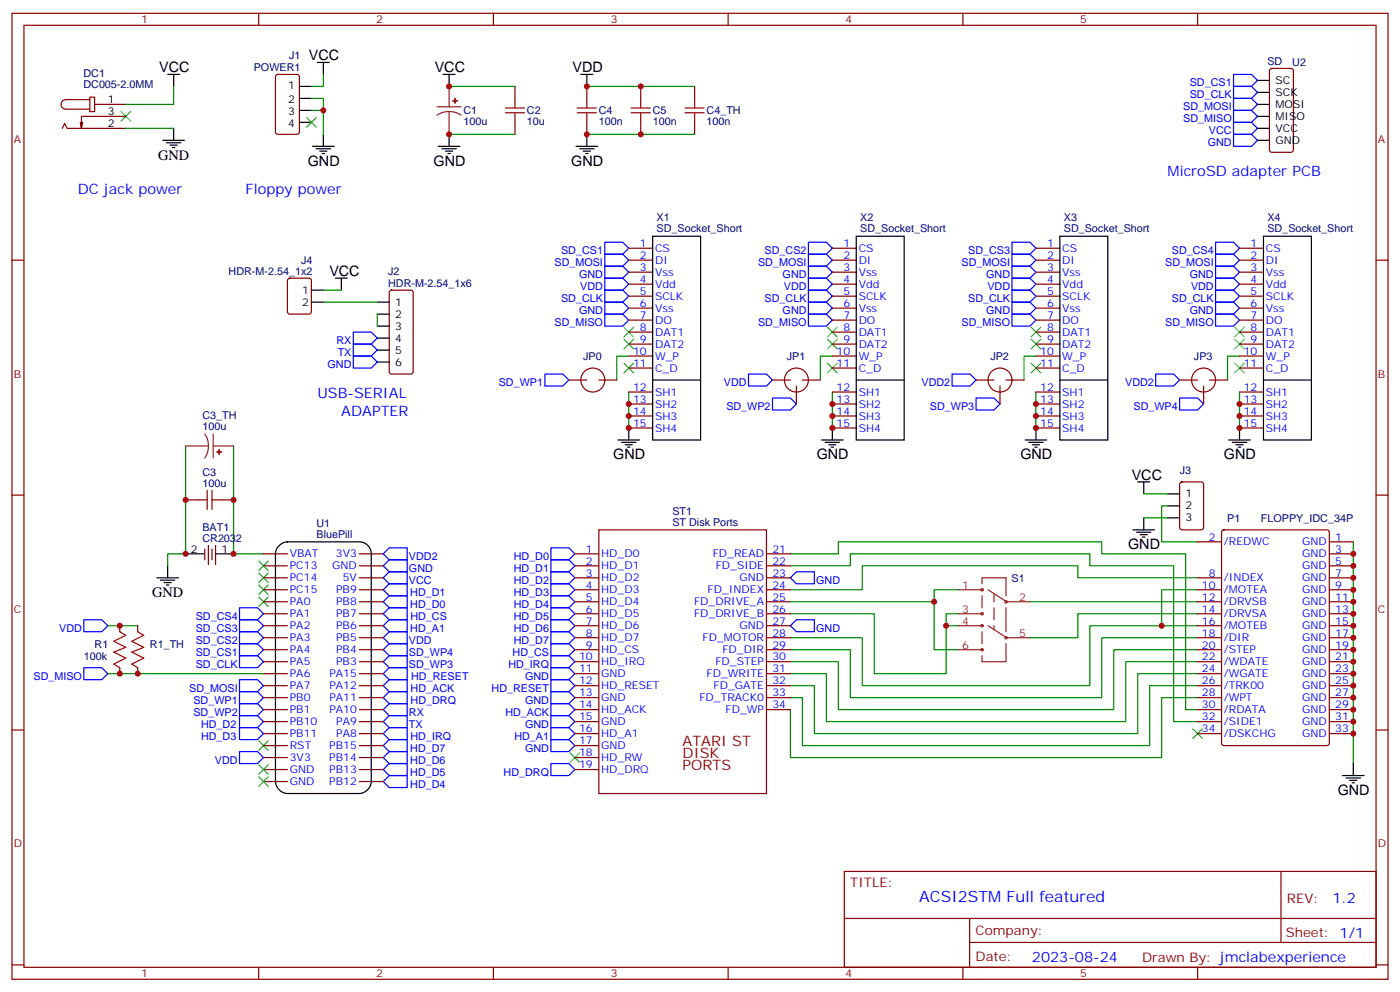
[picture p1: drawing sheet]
<svg xmlns="http://www.w3.org/2000/svg" width="412mm" height="292mm" viewBox="0 0 412 292" stroke-linecap="round" stroke-linejoin="round" font-family="sans-serif">
<g fill="none" stroke="#870000" stroke-width=".35">
<path d="M3.5 3.9h405.4v284.4h-405.4zM7.1 7.4h398.2v277.3h-398.2zM76.2 3.9v3.5M145.3 3.9v3.5M214.5 3.9v3.5M283.6 3.9v3.5M352.8 3.9v3.5M18.3 37.8l.7-1.4 .8 1.4h17.2M24.3 36l-.3 1.8M26.5 28.6h1.4v4.2h-1.4zM26.5 29.3h-7.1a1.41 1.41 0 0 0-1.4 1.4 1.41 1.41 0 0 0 1.4 1.4h7.1M27.9 30.7h9.1"/>
<path d="M37 34.3h-13v3.5l-.4-1.8M81.4 22.1l.4-.2h5.7l.6 .4 .1 16.5-.5 .7h-5.9l-.6-.4-.1-16.5zM151.7 25.4v3.6M151.7 36v3.5M172.9 25.4v3.6M172.9 36v3.5M188.7 25.4v3.6M188.7 36v3.5M204.6 25.4v3.6M204.6 36v3.5M374.2 20.4l.4-.3h5.7l.6 .5 .1 23.5-.5 .7h-5.9l-.6-.4-.1-23.6zM3.5 76.6h3.6"/>
<path d="M185.2 76.6h7.1M185.2 73.1h7.1M245.2 76.6h7M245.2 73.1h7M305.2 76.6h7M305.2 73.1h7M365.1 76.6h7.1M365.1 73.1h7.1M405.3 76.6h3.6M84.9 82.1l.5-.2h5.6l.7 .4v9.5l-.4 .6-5.9 .1-.7-.5v-9.4zM114.9 85.6l.5-.2h5.6l.7 .4v23.6l-.5 .6-5.8 .1-.7-.5v-23.5zM185.2 80.1h7.1"/>
<path d="M185.2 83.6h7.1M185.2 87.2h7.1M185.2 90.7h7.1M185.2 94.2h7.1M185.2 97.8h7.1M245.2 80.1h7M245.2 83.6h7M245.2 87.2h7M245.2 90.7h7M245.2 94.2h7M245.2 97.8h7M305.2 80.1h7"/>
<path d="M305.2 83.6h7M305.2 87.2h7M305.2 90.7h7M305.2 94.2h7M305.2 97.8h7M365.1 80.1h7.1M365.1 83.6h7.1M365.1 87.2h7.1M365.1 90.7h7.1M365.1 94.2h7.1M365.1 97.8h7.1M167.6 111.9h5.3"/>
<path d="M176.4 111.9h5.3M185.2 101.3h7.1M185.2 104.8h7.1M185.2 108.3h7.1M185.2 115.4h7.1M185.2 118.9h7.1M227.5 111.9h5.3M234.6 113.6v5.3M236.4 111.9h5.3M245.2 101.3h7M245.2 104.8h7M245.2 108.3h7"/>
<path d="M245.2 115.4h7M245.2 118.9h7M287.5 111.9h5.3M294.6 113.6v5.3M296.3 111.9h5.3M305.2 101.3h7M305.2 104.8h7M305.2 108.3h7M305.2 115.4h7M305.2 118.9h7M347.5 111.9h5.3M354.5 113.6v5.3"/>
<path d="M356.3 111.9h5.3M365.1 101.3h7.1M365.1 104.8h7.1M365.1 108.3h7.1M365.1 115.4h7.1M365.1 118.9h7.1M185.2 122.4h7.1M185.2 126h7.1M245.2 122.4h7M245.2 126h7M305.2 122.4h7M305.2 126h7"/>
<path d="M365.1 122.4h7.1M365.1 126h7.1M3.5 145.7h3.6M54.7 147.1h3.5M65.3 147.1h3.5M176.4 156h49.4v77.6h-49.4zM347.7 142.1l.5-.2h5.6l.7 .4v13l-.4 .6-5.9 .1-.7-.5v-12.9zM352.8 159.5h7M360.1 156.2l.4-.2h30.4l.6 .4 .1 62.4-.5 .6-30.6 .1-.6-.5-.1-62.3zM391.6 159.5h7M405.3 145.7h3.6M60.3 161.6v3.2"/>
<path d="M61.4 160.5v5.7M62.4 161.6v3.2M63.5 160.5v5.7M77.6 163h7.1M77.6 166.5h7.1M77.6 170.1h7.1M77.6 173.6h7.1M77.6 177.1h7.1M105.8 163h7.1M105.8 166.5h7.1M105.8 170.1h7.1M105.8 173.6h7.1"/>
<path d="M105.8 177.1h7.1M169.3 163h7.1M169.3 166.5h7.1M169.3 170.1h7.1M169.3 173.6h7.1M169.3 177.1h7.1M225.8 163h7M225.8 166.5h7M225.8 170.1h7M225.8 173.6h7M225.8 177.1h7M352.8 170.1h7"/>
<path d="M352.8 173.6h7M352.8 177.1h7M391.6 163h7M391.6 166.5h7M391.6 170.1h7M391.6 173.6h7M391.6 177.1h7M35.3 184.2v1.7M35.3 196.5v1.8M40.6 184.2v1.7M40.6 196.5v1.8M77.6 180.7h7.1"/>
<path d="M77.6 184.2h7.1M77.6 187.7h7.1M77.6 191.2h7.1M77.6 194.8h7.1M77.6 198.3h7.1M105.8 180.7h7.1M105.8 184.2h7.1M105.8 187.7h7.1M105.8 191.2h7.1M105.8 194.8h7.1M105.8 198.3h7.1M169.3 180.7h7.1"/>
<path d="M169.3 184.2h7.1M169.3 187.7h7.1M169.3 191.2h7.1M169.3 194.8h7.1M169.3 198.3h7.1M225.8 180.7h7M225.8 184.2h7M225.8 187.7h7M225.8 191.2h7M225.8 194.8h7M225.8 198.3h7M352.8 180.7h7"/>
<path d="M352.8 184.2h7M352.8 187.7h7M352.8 191.2h7M352.8 194.8h7M352.8 198.3h7M391.6 180.7h7M391.6 184.2h7M391.6 187.7h7M391.6 191.2h7M391.6 194.8h7M391.6 198.3h7M3.5 214.9h3.6"/>
<path d="M77.6 201.8h7.1M77.6 205.4h7.1M77.6 208.9h7.1M77.6 212.4h7.1M77.6 215.9h7.1M77.6 219.5h7.1M105.8 201.8h7.1M105.8 205.4h7.1M105.8 208.9h7.1M105.8 212.4h7.1M105.8 215.9h7.1M105.8 219.5h7.1"/>
<path d="M169.3 201.8h7.1M169.3 205.4h7.1M169.3 208.9h7.1M169.3 212.4h7.1M169.3 215.9h7.1M169.3 219.5h7.1M225.8 201.8h7M225.8 205.4h7M225.8 208.9h7M352.8 201.8h7M352.8 205.4h7M352.8 208.9h7"/>
<path d="M352.8 212.4h7M352.8 215.9h7M391.6 201.8h7M391.6 205.4h7M391.6 208.9h7M391.6 212.4h7M391.6 215.9h7M405.3 214.9h3.6M77.6 223h7.1M77.6 226.5h7.1M77.6 230h7.1M105.8 223h7.1"/>
<path d="M105.8 226.5h7.1M105.8 230h7.1M169.3 223h7.1M169.3 226.5h7.1M248.7 256.5h156.6v28.2h-156.6zM377.3 256.5v20.9M248.7 270.4h156.5M285.6 277.4h119.6M285.6 270.4v14.1M3.5 284h3.6M76.2 284.7v3.6M145.3 284.7v3.6"/>
<path d="M214.5 284.7v3.6M283.6 284.7v3.6M352.8 284.7v3.6M405.3 284h3.6"/>
<circle cx="174.6" cy="111.9" r="3.5"/>
<circle cx="234.6" cy="111.9" r="3.5"/>
<circle cx="294.6" cy="111.9" r="3.5"/>
<circle cx="354.5" cy="111.9" r="3.5"/>
</g>
<g fill="none" stroke="#000" stroke-width=".35">
<path d="M93.5 18.4h3.5M95.2 18.4v3.5M49.4 21.9h3.5M51.2 21.9v3.5M51.2 37.8v3.5M88.2 25.4h3.5M88.2 29h3.5M88.2 32.5h3.5M88.2 36h3.5M95.2 39.5v3.6M130.5 21.9h3.6M132.3 21.9v3.5"/>
<path d="M132.3 39.5v3.6M171.1 21.9h3.5M172.9 21.9v3.5M172.9 39.5v3.6M370.4 23.7h3.5M370.4 27.2h3.5M370.4 30.7h3.5M370.4 34.3h3.5M370.4 37.8h3.5M48 41.3h6.3M49 42h4.3M50.1 42.7h2.1"/>
<path d="M50.8 43.4h.7M92.1 43.1h6.3M93.1 43.8h4.3M94.2 44.5h2.1M94.9 45.2h.7M129.1 43.1h6.4M130.2 43.8h4.2M131.2 44.5h2.1M131.9 45.2h.7M169.7 43.1h6.3M170.7 43.8h4.3M171.8 44.5h2.1"/>
<path d="M172.5 45.2h.7M370.4 41.3h3.5M192.3 69.5h14.1v60h-14.1zM252.2 69.5h14.1v60h-14.1zM312.2 69.5h14.1v60h-14.1zM372.2 69.5h14.1v60h-14.1zM91.7 88.9h3.5M91.7 85.4h3.5M98.8 81.9h3.5M100.5 81.9v3.5M111.1 88.9h3.6M111.1 92.5h3.6"/>
<path d="M111.1 96h3.6M111.1 99.5h3.6M111.1 103h3.6M111.1 106.6h3.6M192.3 111.9h14.1M252.2 111.9h14.1M312.2 111.9h14.1M372.2 111.9h14.1M182 129.5h6.4M183.1 130.2h4.2M184.1 130.9h2.2M184.9 131.6h.7"/>
<path d="M185.2 126v3.5M242 129.5h6.4M243.1 130.2h4.2M244.1 130.9h2.1M244.8 131.6h.7M245.2 126v3.5M302 129.5h6.3M303 130.2h4.3M304.1 130.9h2.1M304.8 131.6h.7M305.2 126v3.5M361.9 129.5h6.4"/>
<path d="M363 130.2h4.2M364.1 130.9h2.1M364.8 131.6h.7M365.1 126v3.5M333.7 156h6.4M334.8 156.7h4.2M335.1 141.9h3.6M335.8 157.4h2.2M336.5 158.1h.8M336.9 141.9v3.5M336.9 152.4v3.6M344 152.4h3.5"/>
<path d="M344 145.4h3.5M344 148.9h3.5M46.2 170.1h6.4M47.3 170.8h4.2M48.3 171.5h2.1M49 172.2h.7M49.4 166.5v3.6M54.7 163h5.3M63.5 163h5.3M82.3 160.5a3.6 3.6 0 0 1 2.4-1h21.1a3.5 3.5 0 0 1 3.6 3.5v67a3.8 3.8 0 0 1-3.6 3.6h-21.1a3.8 3.8 0 0 1-3.6-3.6v-67a3.5 3.5 0 0 1 1.2-2.5zM395.5 228.3h6.3M396.5 229h4.3"/>
<path d="M397.6 229.7h2.1M398.3 230.4h.7M398.6 224.8v3.5"/>
</g>
<g fill="none" stroke="#008700" stroke-width=".35">
<path d="M37 37.8h14.2M51.2 25.4v5.3h-14.2M91.7 32.5h3.5v7M91.7 29h3.5v3.5M95.2 21.9v3.5h-3.5M132.3 25.4h19.4M132.3 39.5h19.4M172.9 25.4h31.7M172.9 39.5h31.7M95.2 88.9h15.9M95.2 85.4h5.3M111.1 92.5v3.5"/>
<path d="M185.2 104.8h-3.5v7.1M185.2 115.4v10.6M245.2 104.8h-3.5v7.1M245.2 115.4v10.6M305.2 104.8h-3.6v7.1M305.2 115.4v10.6M365.1 104.8h-3.5v7.1M365.1 115.4v10.6M54.7 131.3v31.7h-5.3v3.5M68.8 131.3v31.7h8.8M336.9 152.4h7.1M336.9 145.4h7.1"/>
<path d="M344 148.9h-1.8v10.6h10.6M398.6 159.5v65.3M232.8 166.5h17.7v-3.5h70.5v3.5h24.7v45.9h7.1M232.8 163h14.1v-3.5h77.7v3.5h24.6v45.9h3.6M275.2 177.1v14.1h7M282.2 173.6h-7v3.5h-42.4M303.4 177.1h49.4M352.8 170.1h-35.3v-3.6h-63.5v7.1h-21.2M352.8 173.6h-10.6v10.6h10.6M31.7 184.2h8.9M31.7 198.3h45.9M232.8 180.7h24.7v17.6h21.2v-14.1"/>
<path d="M282.2 180.7h-3.5v3.5h3.5M342.2 184.2h-21.2v17.6h-67v-14.1h-21.2M352.8 187.7h-28.2v17.7h-74.1v-14.2h-17.7M352.8 191.2h-24.7v17.7h-81.2v-14.1h-14.1M352.8 194.8h-21.2v17.6h-88.2v-14.1h-10.6M352.8 198.3h-17.7v17.6h-95.2v-14.1h-7.1M352.8 180.7h-35.3v7h-14.1M352.8 201.8h-14.1v17.7h-102.3v-14.1h-3.6M352.8 205.4h-10.6v17.6h-109.4v-14.1"/>
</g>
<g fill="none" stroke="#3c3" stroke-width=".35">
<path d="M35.6 32.8l2.9 2.9M38.5 32.8l-2.9 2.9M90.3 34.6l2.8 2.8M93.1 34.6l-2.8 2.8M183.8 96.3l2.8 2.9M183.8 99.9l2.8 2.8M186.6 96.3l-2.8 2.9M186.6 99.9l-2.8 2.8M243.8 99.9l2.8 2.8M243.8 96.3l2.8 2.9M246.6 99.9l-2.8 2.8M246.6 96.3l-2.8 2.9"/>
<path d="M303.7 99.9l2.9 2.8M303.7 96.3l2.9 2.9M306.6 99.9l-2.9 2.8M306.6 96.3l-2.9 2.9M363.7 96.3l2.8 2.9M363.7 99.9l2.8 2.8M366.5 96.3l-2.8 2.9M366.5 99.9l-2.8 2.8M183.8 106.9l2.8 2.8M186.6 106.9l-2.8 2.8M243.8 106.9l2.8 2.8M246.6 106.9l-2.8 2.8"/>
<path d="M303.7 106.9l2.9 2.8M306.6 106.9l-2.9 2.8M363.7 106.9l2.8 2.8M366.5 106.9l-2.8 2.8M76.2 165.1l2.8 2.9M76.2 168.7l2.8 2.8M76.2 172.2l2.8 2.8M76.2 175.7l2.8 2.8M79 165.1l-2.8 2.9M79 168.7l-2.8 2.8M79 172.2l-2.8 2.8M79 175.7l-2.8 2.8"/>
<path d="M76.2 218.1l2.8 2.8M79 218.1l-2.8 2.8M351.4 214.5l2.8 2.8M354.2 214.5l-2.8 2.8M76.2 225.1l2.8 2.8M76.2 228.6l2.8 2.9M79 225.1l-2.8 2.8M79 228.6l-2.8 2.9M167.9 221.6l2.8 2.8M170.7 221.6l-2.8 2.8"/>
</g>
<g fill="none" stroke="#00f" stroke-width=".35">
<path d="M363.4 36h5.3l1.7 1.8-1.7 1.7h-5.3zM363.4 29h5.3l1.7 1.7-1.7 1.8h-5.3zM363.4 32.5h5.3l1.7 1.8-1.7 1.7h-5.3zM363.4 39.5h5.3l1.7 1.8-1.7 1.8h-5.3zM363.4 21.9h5.3l1.7 1.8-1.7 1.7h-5.3zM363.4 25.4h5.3l1.7 1.8-1.7 1.8h-5.3zM178.2 71.3h5.2l1.8 1.8-1.8 1.7h-5.2zM178.2 74.8h5.2l1.8 1.8-1.8 1.8h-5.2zM178.2 78.4h5.2l1.8 1.7-1.8 1.8h-5.2zM238.1 78.4h5.3l1.8 1.7-1.8 1.8h-5.3zM238.1 74.8h5.3l1.8 1.8-1.8 1.8h-5.3zM238.1 71.3h5.3l1.8 1.8-1.8 1.7h-5.3z"/>
<path d="M298.1 78.4h5.3l1.8 1.7-1.8 1.8h-5.3zM298.1 74.8h5.3l1.8 1.8-1.8 1.8h-5.3zM298.1 71.3h5.3l1.8 1.8-1.8 1.7h-5.3zM358.1 71.3h5.3l1.7 1.8-1.7 1.7h-5.3zM358.1 74.8h5.3l1.7 1.8-1.7 1.8h-5.3zM358.1 78.4h5.3l1.7 1.7-1.7 1.8h-5.3zM104.1 97.8h5.3l1.7 1.7-1.7 1.8h-5.3zM178.2 81.9h5.2l1.8 1.7-1.8 1.8h-5.2zM178.2 85.4h5.2l1.8 1.8-1.8 1.7h-5.2zM178.2 88.9h5.2l1.8 1.8-1.8 1.8h-5.2zM178.2 92.5h5.2l1.8 1.7-1.8 1.8h-5.2zM238.1 92.5h5.3l1.8 1.7-1.8 1.8h-5.3z"/>
<path d="M238.1 88.9h5.3l1.8 1.8-1.8 1.8h-5.3zM238.1 85.4h5.3l1.8 1.8-1.8 1.7h-5.3zM238.1 81.9h5.3l1.8 1.7-1.8 1.8h-5.3zM298.1 92.5h5.3l1.8 1.7-1.8 1.8h-5.3zM298.1 88.9h5.3l1.8 1.8-1.8 1.8h-5.3zM298.1 85.4h5.3l1.8 1.8-1.8 1.7h-5.3zM298.1 81.9h5.3l1.8 1.7-1.8 1.8h-5.3zM358.1 81.9h5.3l1.7 1.7-1.7 1.8h-5.3zM358.1 85.4h5.3l1.7 1.8-1.7 1.7h-5.3zM358.1 88.9h5.3l1.7 1.8-1.7 1.8h-5.3zM358.1 92.5h5.3l1.7 1.7-1.7 1.8h-5.3zM104.1 104.8h5.3l1.7 1.8-1.7 1.7h-5.3z"/>
<path d="M104.1 101.3h5.3l1.7 1.7-1.7 1.8h-5.3zM160.5 110.1h5.3l1.8 1.8-1.8 1.7h-5.3zM220.5 110.1h5.3l1.7 1.8-1.7 1.7h-5.3zM227.5 117.2h5.3l1.8 1.7-1.8 1.8h-5.3zM280.5 110.1h5.3l1.7 1.8-1.7 1.7h-5.3zM287.5 117.2h5.3l1.8 1.7-1.8 1.8h-5.3zM340.4 110.1h5.3l1.8 1.8-1.8 1.7h-5.3zM347.5 117.2h5.3l1.7 1.7-1.7 1.8h-5.3zM70.6 178.9h5.2l1.8 1.8-1.8 1.7h-5.2zM112.9 177.1l1.8-1.7h5.2v3.5h-5.2zM114.7 171.8h5.2v3.6h-5.2l-1.8-1.8zM114.7 178.9h5.2v3.5h-5.2l-1.8-1.7z"/>
<path d="M114.7 168.3h5.2v3.5h-5.2l-1.8-1.7zM114.7 164.8h5.2v3.5h-5.2l-1.8-1.8zM114.7 161.3h5.2v3.5h-5.2l-1.8-1.8zM162.3 161.3h5.3l1.7 1.7-1.7 1.8h-5.3zM162.3 164.8h5.3l1.7 1.7-1.7 1.8h-5.3zM162.3 168.3h5.3l1.7 1.8-1.7 1.7h-5.3zM162.3 171.8h5.3l1.7 1.8-1.7 1.8h-5.3zM162.3 175.4h5.3l1.7 1.7-1.7 1.8h-5.3zM162.3 178.9h5.3l1.7 1.8-1.7 1.7h-5.3zM234.6 168.3h5.3v3.5h-5.3l-1.8-1.7zM24.7 196.5h5.3l1.7 1.8-1.7 1.8h-5.3zM24.7 182.4h5.3l1.7 1.8-1.7 1.7h-5.3z"/>
<path d="M70.6 189.5h5.2l1.8 1.7-1.8 1.8h-5.2zM70.6 185.9h5.2l1.8 1.8-1.8 1.8h-5.2zM70.6 182.4h5.2l1.8 1.8-1.8 1.7h-5.2zM70.6 193h5.2l1.8 1.8-1.8 1.7h-5.2zM114.7 185.9h5.2v3.6h-5.2l-1.8-1.8zM114.7 193h5.2v3.5h-5.2l-1.8-1.7zM114.7 189.5h5.2v3.5h-5.2l-1.8-1.8zM114.7 196.5h5.2v3.6h-5.2l-1.8-1.8zM114.7 182.4h5.2v3.5h-5.2l-1.8-1.7zM162.3 196.5h5.3l1.7 1.8-1.7 1.8h-5.3zM162.3 182.4h5.3l1.7 1.8-1.7 1.7h-5.3zM162.3 185.9h5.3l1.7 1.8-1.7 1.8h-5.3z"/>
<path d="M162.3 189.5h5.3l1.7 1.7-1.7 1.8h-5.3zM162.3 193h5.3l1.7 1.8-1.7 1.7h-5.3zM234.6 182.4h5.3v3.5h-5.3l-1.8-1.7zM70.6 203.6h5.2l1.8 1.8-1.8 1.7h-5.2zM70.6 207.1h5.2l1.8 1.8-1.8 1.7h-5.2zM70.6 210.6h5.2l1.8 1.8-1.8 1.8h-5.2zM70.6 214.2h5.2l1.8 1.7-1.8 1.8h-5.2zM70.6 200.1h5.2l1.8 1.7-1.8 1.8h-5.2zM114.7 217.7h5.2v3.5h-5.2l-1.8-1.7zM114.7 214.2h5.2v3.5h-5.2l-1.8-1.8zM114.7 200.1h5.2v3.5h-5.2l-1.8-1.8zM114.7 203.6h5.2v3.5h-5.2l-1.8-1.7z"/>
<path d="M114.7 207.1h5.2v3.5h-5.2l-1.8-1.7zM114.7 210.6h5.2v3.6h-5.2l-1.8-1.8zM162.3 210.6h5.3l1.7 1.8-1.7 1.8h-5.3zM162.3 217.7h5.3l1.7 1.8-1.7 1.7h-5.3zM162.3 203.6h5.3l1.7 1.8-1.7 1.7h-5.3zM162.3 200.1h5.3l1.7 1.7-1.7 1.8h-5.3zM162.3 207.1h5.3l1.7 1.8-1.7 1.7h-5.3zM162.3 214.2h5.3l1.7 1.7-1.7 1.8h-5.3zM70.6 221.2h5.2l1.8 1.8-1.8 1.8h-5.2zM114.7 228.3h5.2v3.5h-5.2l-1.8-1.8zM114.7 224.8h5.2v3.5h-5.2l-1.8-1.8zM114.7 221.2h5.2v3.6h-5.2l-1.8-1.8z"/>
<path d="M162.3 224.8h5.3l1.7 1.7-1.7 1.8h-5.3z"/>
</g>
<g fill="none" stroke="#a10000" stroke-width=".35">
<path d="M148.9 33.2h5.6M148.9 31.8h5.6M151.7 29v2.8M151.7 33.2v2.8M170 33.2h5.7M170 31.8h5.7M172.9 29v2.8M172.9 33.2v2.8M185.9 33.2h5.7M185.9 31.8h5.7M188.7 29v2.8M188.7 33.2v2.8"/>
<path d="M201.8 33.2h5.6M201.8 31.8h5.6M204.6 29v2.8M204.6 33.2v2.8M58.2 147.1h2.8M61 144.3v5.7M62.4 144.3v5.7M62.4 147.1h2.9M35.3 185.9l1.7 1.1-3.5 1.8 3.5 1.7-3.5 1.4 3.5 1.8-3.5 1.8 1.8 1M40.6 185.9l1.7 1.1-3.5 1.8 3.5 1.7-3.5 1.4 3.5 1.8-3.5 1.8 1.8 1"/>
</g>
<g fill="none" stroke="#8c2424" stroke-width=".35">
<path d="M128.8 31.4h7M132.3 32.8l-1.9 .3-1.6 .8M132.3 32.8l1.8 .3 1.7 .8M132.3 25.4v6M132.3 32.8v6.7M54.7 131.3h6.7M60.3 127.7l.8 1.7 .3 1.9M61.4 131.3l-.3 1.8-.8 1.7M62.8 131.3h6M62.8 127.7v7.1M282.2 173.6h7.1M289.3 171.8v-1.7h7v5.3"/>
<path d="M289.3 175.4v3.5M291 173.6l5 3.2M292.8 175v2.1M292.8 178.9v3.5M296.3 178.9v7M296.3 177.1h7.1M282.2 180.7h7.1M282.2 184.2h7.1M282.2 191.2h7.1M289.3 185.9v3.6M291 184.2l5 3.2M292.8 184.2v1"/>
<path d="M296.3 189.5v5.3h-7v-1.8M296.3 187.7h7.1"/>
<circle cx="289.3" cy="173.6" r=".35"/>
<circle cx="296.3" cy="177.1" r=".35"/>
<circle cx="289.3" cy="184.2" r=".35"/>
<circle cx="289.3" cy="191.2" r=".35"/>
<circle cx="289.3" cy="180.7" r=".35"/>
<circle cx="296.3" cy="187.7" r=".35"/>
</g>
<g fill="#8c2424" stroke="#8c2424" stroke-width=".35">
<path d="M133.3 29.7h1.5z"/>
<path d="M134 29l.1 1.4z"/>
<path d="M64.5 132.3l.1 1.4z"/>
<path d="M63.9 133h1.4z"/>
</g>
<g fill="#c00">
<circle cx="185.2" cy="126" r=".88"/>
<circle cx="185.2" cy="118.9" r=".88"/>
<circle cx="185.2" cy="122.4" r=".88"/>
<circle cx="245.2" cy="122.4" r=".88"/>
<circle cx="245.2" cy="118.9" r=".88"/>
<circle cx="245.2" cy="126" r=".88"/>
<circle cx="365.1" cy="126" r=".88"/>
<circle cx="365.1" cy="118.9" r=".88"/>
<circle cx="365.1" cy="122.4" r=".88"/>
<circle cx="305.2" cy="122.4" r=".88"/>
<circle cx="305.2" cy="118.9" r=".88"/>
<circle cx="305.2" cy="126" r=".88"/>
<circle cx="132.3" cy="25.4" r=".88"/>
<circle cx="132.3" cy="39.5" r=".88"/>
<circle cx="54.7" cy="163" r=".88"/>
<circle cx="68.8" cy="163" r=".88"/>
<circle cx="95.3" cy="32.5" r=".88"/>
<circle cx="342.2" cy="184.2" r=".88"/>
<circle cx="68.8" cy="147.1" r=".88"/>
<circle cx="54.7" cy="147.1" r=".88"/>
<circle cx="35.3" cy="198.3" r=".88"/>
<circle cx="40.6" cy="198.3" r=".88"/>
<circle cx="35.3" cy="184.2" r=".88"/>
<circle cx="172.9" cy="39.5" r=".88"/>
<circle cx="188.7" cy="39.5" r=".88"/>
<circle cx="172.9" cy="25.4" r=".88"/>
<circle cx="188.7" cy="25.4" r=".88"/>
<circle cx="398.6" cy="163" r=".88"/>
<circle cx="398.6" cy="166.5" r=".88"/>
<circle cx="398.6" cy="170.1" r=".88"/>
<circle cx="398.6" cy="173.6" r=".88"/>
<circle cx="398.6" cy="177.1" r=".88"/>
<circle cx="398.6" cy="180.7" r=".88"/>
<circle cx="398.6" cy="184.2" r=".88"/>
<circle cx="398.6" cy="187.7" r=".88"/>
<circle cx="398.6" cy="191.2" r=".88"/>
<circle cx="398.6" cy="194.8" r=".88"/>
<circle cx="398.6" cy="198.3" r=".88"/>
<circle cx="398.6" cy="201.8" r=".88"/>
<circle cx="398.6" cy="205.4" r=".88"/>
<circle cx="398.6" cy="208.9" r=".88"/>
<circle cx="398.6" cy="212.4" r=".88"/>
<circle cx="398.6" cy="215.9" r=".88"/>
<circle cx="278.7" cy="184.2" r=".88"/>
<circle cx="275.2" cy="177.1" r=".88"/>
</g>
<text font-size="4.6" fill="#00f" x="270.8" y="265.5">ACSI2STM Full featured</text>
<g font-size="4.2">
<text x="91" y="17.7">VCC</text>
<text x="46.9" y="21.2">VCC</text>
<text x="128.1" y="21.2">VCC</text>
<text x="168.6" y="21.2">VDD</text>
<text x="46.6" y="47">GND</text>
<text x="90.7" y="48.7">GND</text>
<text x="127.7" y="48.7">GND</text>
<text x="168.3" y="48.7">GND</text>
<text x="97" y="81.2">VCC</text>
<text x="180.6" y="135.1">GND</text>
<text x="240.6" y="135.1">GND</text>
<text x="300.6" y="135.1">GND</text>
<text x="360.5" y="135.1">GND</text>
<text x="333.4" y="141.1">VCC</text>
<text x="332.3" y="161.6">GND</text>
<text x="44.8" y="175.7">GND</text>
<text x="394.1" y="233.9">GND</text>
</g>
<g font-size="4.2" fill="#00f">
<text x="344" y="51.9">MicroSD adapter PCB</text>
<text x="22.9" y="57.2">DC jack power</text>
<text x="72.3" y="57.2">Floppy power</text>
<text x="93.5" y="117.2">USB-SERIAL</text>
<text x="100.5" y="122.4">ADAPTER</text>
<text x="392.5" y="265.8">1.2</text>
<text x="304" y="283.1">2023-08-24</text>
</g>
<g font-size="4.2" fill="#800">
<text x="201.1" y="219.5">ATARI ST</text>
<text x="201.1" y="223">DISK</text>
<text x="201.1" y="226.5">PORTS</text>
</g>
<g font-size="3.9" fill="#800">
<text x="250.5" y="261.1">TITLE:</text>
<text x="379.1" y="265.8">REV:</text>
<text x="287.4" y="275.3">Company:</text>
<text x="378.7" y="275.9">Sheet: 1/1</text>
<text x="287.4" y="283">Date:</text>
<text x="336.4" y="283.1">Drawn By: jmclabexperience</text>
</g>
<g font-size="3.2" fill="#800">
<text x="41.6" y="6.9">1</text>
<text x="110.8" y="6.9">2</text>
<text x="179.9" y="6.9">3</text>
<text x="249.1" y="6.9">4</text>
<text x="318.2" y="6.9">5</text>
<text x="4.1" y="42">A</text>
<text x="405.9" y="42">A</text>
<text x="4.1" y="111.2">B</text>
<text x="405.9" y="111.2">B</text>
<text x="4.1" y="180.3">C</text>
<text x="405.9" y="180.3">C</text>
<text x="4.1" y="249.4">D</text>
<text x="405.9" y="249.4">D</text>
<text x="41.6" y="287.7">1</text>
<text x="110.8" y="287.7">2</text>
<text x="179.9" y="287.7">3</text>
<text x="249.1" y="287.7">4</text>
<text x="318.2" y="287.7">5</text>
</g>
<g font-size="3.2" fill="#000080">
<text x="85.2" y="17.5">J1</text>
<text x="24.6" y="22.6">DC1</text>
<text x="74.8" y="20.8">POWER1</text>
<text x="373.3" y="19.1">SD</text>
<text x="380.7" y="19.5">U2</text>
<text x="24.6" y="26">DC005-2.0MM</text>
<text x="136.5" y="33.6">C1</text>
<text x="155.2" y="33.7">C2</text>
<text x="176.4" y="33.6">C4</text>
<text x="192.3" y="33.6">C5</text>
<text x="208.1" y="33.6">C4_TH</text>
<text x="136.5" y="36.8">100u</text>
<text x="155.2" y="36.9">10u</text>
<text x="176.4" y="36.9">100n</text>
<text x="192.3" y="36.9">100n</text>
<text x="208.1" y="36.8">100n</text>
<text x="193.4" y="65.1">X1</text>
<text x="253.4" y="65.1">X2</text>
<text x="313.4" y="65.1">X3</text>
<text x="373.3" y="65.1">X4</text>
<text x="193.4" y="68.2">SD_Socket_Short</text>
<text x="253.4" y="68.2">SD_Socket_Short</text>
<text x="313.4" y="68.2">SD_Socket_Short</text>
<text x="373.3" y="68.2">SD_Socket_Short</text>
<text x="88.7" y="77.6">J4</text>
<text x="67.4" y="80.8">HDR-M-2.54_1x2</text>
<text x="114.3" y="81">J2</text>
<text x="114.3" y="84.3">HDR-M-2.54_1x6</text>
<text x="171.8" y="105.9">JP0</text>
<text x="231.8" y="105.9">JP1</text>
<text x="291.7" y="105.9">JP2</text>
<text x="351.7" y="105.9">JP3</text>
<text x="59.6" y="123.5">C3_TH</text>
<text x="59.6" y="126.7">100u</text>
<text x="59.6" y="143.3">100u</text>
<text x="59.6" y="140">C3</text>
<text x="347.5" y="139.5">J3</text>
<text x="93.2" y="155.3">U1</text>
<text x="198.1" y="154.9">ST Disk Ports</text>
<text x="198.1" y="151.6">ST1</text>
<text x="361.5" y="153.6">P1</text>
<text x="371.4" y="153.6">FLOPPY_IDC_34P</text>
<text x="59.6" y="159.5">CR2032</text>
<text x="59.6" y="156.3">BAT1</text>
<text x="93.2" y="158.4">BluePill</text>
<text x="298" y="171.2">S1</text>
<text x="27.9" y="190.6">R1</text>
<text x="44.2" y="190.6">R1_TH</text>
<text x="24.7" y="194.1">100k</text>
</g>
<g font-size="3.2">
<text x="84.9" y="26.1">1</text>
<text x="375.7" y="24.7">SC</text>
<text x="375.7" y="28.3">SCK</text>
<text x="31.7" y="33.9">3</text>
<text x="31.7" y="30.4">1</text>
<text x="84.9" y="30.4">2</text>
<text x="84.9" y="33.9">3</text>
<text x="375.7" y="31.8">MOSI</text>
<text x="375.7" y="35.3">MISO</text>
<text x="31.7" y="37.4">2</text>
<text x="84.9" y="37.4">4</text>
<text x="375.7" y="38.8">VCC</text>
<text x="375.7" y="42.4">GND</text>
<text x="89" y="86.5">1</text>
<text x="89" y="90">2</text>
<text x="116.4" y="90">1</text>
<text x="116.4" y="93.5">2</text>
<text x="116.4" y="97">3</text>
<text x="116.4" y="100.6">4</text>
<text x="116.4" y="104.1">5</text>
<text x="116.4" y="107.6">6</text>
<text x="349.2" y="146.4">1</text>
<text x="349.2" y="150">2</text>
<text x="349.2" y="153.5">3</text>
<text x="56.2" y="162.7">2</text>
<text x="65.3" y="162.7">1</text>
</g>
<g font-size="3.2" fill="#00f">
<text x="350.5" y="25.4">SD_CS1</text>
<text x="350.5" y="29">SD_CLK</text>
<text x="348.5" y="32.5">SD_MOSI</text>
<text x="348.5" y="36">SD_MISO</text>
<text x="356.1" y="39.5">VCC</text>
<text x="355.8" y="43.1">GND</text>
<text x="165.3" y="74.8">SD_CS1</text>
<text x="188.5" y="72.7">1</text>
<text x="188.5" y="76.2">2</text>
<text x="193" y="74.1">CS</text>
<text x="193" y="77.6">DI</text>
<text x="225.2" y="74.8">SD_CS2</text>
<text x="248.5" y="72.7">1</text>
<text x="248.5" y="76.2">2</text>
<text x="252.9" y="74.1">CS</text>
<text x="252.9" y="77.6">DI</text>
<text x="285.2" y="74.8">SD_CS3</text>
<text x="308.4" y="72.7">1</text>
<text x="308.4" y="76.2">2</text>
<text x="312.9" y="74.1">CS</text>
<text x="312.9" y="77.6">DI</text>
<text x="345.2" y="74.8">SD_CS4</text>
<text x="368.4" y="72.7">1</text>
<text x="368.4" y="76.2">2</text>
<text x="372.9" y="74.1">CS</text>
<text x="372.9" y="77.6">DI</text>
<text x="163.3" y="78.4">SD_MOSI</text>
<text x="170.6" y="81.9">GND</text>
<text x="188.5" y="79.8">3</text>
<text x="188.5" y="83.3">4</text>
<text x="193" y="81.2">Vss</text>
<text x="223.3" y="78.4">SD_MOSI</text>
<text x="230.5" y="81.9">GND</text>
<text x="248.5" y="79.8">3</text>
<text x="248.5" y="83.3">4</text>
<text x="252.9" y="81.2">Vss</text>
<text x="283.3" y="78.4">SD_MOSI</text>
<text x="290.5" y="81.9">GND</text>
<text x="308.4" y="79.8">3</text>
<text x="308.4" y="83.3">4</text>
<text x="312.9" y="81.2">Vss</text>
<text x="343.2" y="78.4">SD_MOSI</text>
<text x="350.5" y="81.9">GND</text>
<text x="368.4" y="79.8">3</text>
<text x="368.4" y="83.3">4</text>
<text x="372.9" y="81.2">Vss</text>
<text x="165.3" y="88.9">SD_CLK</text>
<text x="170.9" y="85.4">VDD</text>
<text x="188.5" y="86.8">5</text>
<text x="193" y="84.7">Vdd</text>
<text x="193" y="88.2">SCLK</text>
<text x="225.2" y="88.9">SD_CLK</text>
<text x="230.9" y="85.4">VDD</text>
<text x="248.5" y="86.8">5</text>
<text x="252.9" y="84.7">Vdd</text>
<text x="252.9" y="88.2">SCLK</text>
<text x="285.2" y="88.9">SD_CLK</text>
<text x="290.9" y="85.4">VDD</text>
<text x="308.4" y="86.8">5</text>
<text x="312.9" y="84.7">Vdd</text>
<text x="312.9" y="88.2">SCLK</text>
<text x="345.2" y="88.9">SD_CLK</text>
<text x="350.8" y="85.4">VDD</text>
<text x="368.4" y="86.8">5</text>
<text x="372.9" y="84.7">Vdd</text>
<text x="372.9" y="88.2">SCLK</text>
<text x="163.3" y="96">SD_MISO</text>
<text x="170.6" y="92.5">GND</text>
<text x="188.5" y="90.3">6</text>
<text x="188.5" y="93.9">7</text>
<text x="193" y="91.8">Vss</text>
<text x="193" y="95.3">DO</text>
<text x="223.3" y="96">SD_MISO</text>
<text x="230.5" y="92.5">GND</text>
<text x="248.5" y="90.3">6</text>
<text x="248.5" y="93.9">7</text>
<text x="252.9" y="91.8">Vss</text>
<text x="252.9" y="95.3">DO</text>
<text x="283.3" y="96">SD_MISO</text>
<text x="290.5" y="92.5">GND</text>
<text x="308.4" y="90.3">6</text>
<text x="308.4" y="93.9">7</text>
<text x="312.9" y="91.8">Vss</text>
<text x="312.9" y="95.3">DO</text>
<text x="343.2" y="96">SD_MISO</text>
<text x="350.5" y="92.5">GND</text>
<text x="368.4" y="90.3">6</text>
<text x="368.4" y="93.9">7</text>
<text x="372.9" y="91.8">Vss</text>
<text x="372.9" y="95.3">DO</text>
<text x="99.1" y="101.3">RX</text>
<text x="188.5" y="97.4">8</text>
<text x="188.5" y="100.9">9</text>
<text x="193" y="98.8">DAT1</text>
<text x="248.5" y="97.4">8</text>
<text x="248.5" y="100.9">9</text>
<text x="252.9" y="98.8">DAT1</text>
<text x="308.4" y="97.4">8</text>
<text x="308.4" y="100.9">9</text>
<text x="312.9" y="98.8">DAT1</text>
<text x="368.4" y="97.4">8</text>
<text x="368.4" y="100.9">9</text>
<text x="372.9" y="98.8">DAT1</text>
<text x="99.5" y="104.8">TX</text>
<text x="186.5" y="104.5">10</text>
<text x="186.5" y="108">11</text>
<text x="193" y="102.3">DAT2</text>
<text x="193" y="105.9">W_P</text>
<text x="246.4" y="104.5">10</text>
<text x="246.4" y="108">11</text>
<text x="252.9" y="102.3">DAT2</text>
<text x="252.9" y="105.9">W_P</text>
<text x="306.4" y="104.5">10</text>
<text x="306.4" y="108">11</text>
<text x="312.9" y="102.3">DAT2</text>
<text x="312.9" y="105.9">W_P</text>
<text x="366.4" y="104.5">10</text>
<text x="366.4" y="108">11</text>
<text x="372.9" y="102.3">DAT2</text>
<text x="372.9" y="105.9">W_P</text>
<text x="96.5" y="108.3">GND</text>
<text x="146.9" y="113.6">SD_WP1</text>
<text x="193" y="109.4">C_D</text>
<text x="213.3" y="113.6">VDD</text>
<text x="252.9" y="109.4">C_D</text>
<text x="271.5" y="113.6">VDD2</text>
<text x="312.9" y="109.4">C_D</text>
<text x="331.4" y="113.6">VDD2</text>
<text x="372.9" y="109.4">C_D</text>
<text x="186.5" y="115">12</text>
<text x="186.5" y="118.6">13</text>
<text x="193" y="116.5">SH1</text>
<text x="193" y="120">SH2</text>
<text x="246.4" y="115">12</text>
<text x="246.4" y="118.6">13</text>
<text x="252.9" y="116.5">SH1</text>
<text x="252.9" y="120">SH2</text>
<text x="306.4" y="115">12</text>
<text x="306.4" y="118.6">13</text>
<text x="312.9" y="116.5">SH1</text>
<text x="312.9" y="120">SH2</text>
<text x="366.4" y="115">12</text>
<text x="366.4" y="118.6">13</text>
<text x="372.9" y="116.5">SH1</text>
<text x="372.9" y="120">SH2</text>
<text x="186.5" y="122.1">14</text>
<text x="186.5" y="125.6">15</text>
<text x="193" y="123.5">SH3</text>
<text x="214" y="120.7">SD_WP2</text>
<text x="246.4" y="122.1">14</text>
<text x="246.4" y="125.6">15</text>
<text x="252.9" y="123.5">SH3</text>
<text x="273.9" y="120.7">SD_WP3</text>
<text x="306.4" y="122.1">14</text>
<text x="306.4" y="125.6">15</text>
<text x="312.9" y="123.5">SH3</text>
<text x="333.9" y="120.7">SD_WP4</text>
<text x="366.4" y="122.1">14</text>
<text x="366.4" y="125.6">15</text>
<text x="372.9" y="123.5">SH3</text>
<text x="193" y="127">SH4</text>
<text x="252.9" y="127">SH4</text>
<text x="312.9" y="127">SH4</text>
<text x="372.9" y="127">SH4</text>
<text x="356.1" y="159.1">2</text>
<text x="360.5" y="160.5">/REDWC</text>
<text x="383.6" y="160.5">GND</text>
<text x="393.3" y="159.1">1</text>
<text x="85.4" y="164.1">VBAT</text>
<text x="85.4" y="167.6">PC13</text>
<text x="97.8" y="167.6">GND</text>
<text x="98.9" y="164.1">3V3</text>
<text x="120.5" y="164.8">VDD2</text>
<text x="151.3" y="164.8">HD_D0</text>
<text x="172.6" y="162.7">1</text>
<text x="172.6" y="166.2">2</text>
<text x="177.1" y="164.1">HD_D0</text>
<text x="177.1" y="167.6">HD_D1</text>
<text x="210" y="164.1">FD_READ</text>
<text x="210.8" y="167.6">FD_SIDE</text>
<text x="227.5" y="162.7">21</text>
<text x="227.5" y="166.2">22</text>
<text x="383.6" y="164.1">GND</text>
<text x="383.6" y="167.6">GND</text>
<text x="393.3" y="162.7">3</text>
<text x="393.3" y="166.2">5</text>
<text x="85.4" y="171.1">PC14</text>
<text x="100.9" y="171.1">5V</text>
<text x="120.5" y="171.8">VCC</text>
<text x="120.5" y="168.3">GND</text>
<text x="151.3" y="168.3">HD_D1</text>
<text x="151.3" y="171.8">HD_D2</text>
<text x="172.6" y="169.7">3</text>
<text x="172.6" y="173.2">4</text>
<text x="177.1" y="171.1">HD_D2</text>
<text x="217.8" y="171.1">GND</text>
<text x="227.5" y="169.7">23</text>
<text x="227.5" y="173.2">24</text>
<text x="240.4" y="171.8">GND</text>
<text x="354" y="173.2">10</text>
<text x="356.1" y="169.7">8</text>
<text x="360.5" y="171.1">/INDEX</text>
<text x="383.6" y="171.1">GND</text>
<text x="393.3" y="169.7">7</text>
<text x="393.3" y="173.2">9</text>
<text x="85.4" y="174.7">PC15</text>
<text x="85.4" y="178.2">PA0</text>
<text x="99" y="174.7">PB9</text>
<text x="99" y="178.2">PB8</text>
<text x="120.9" y="178.9">HD_D0</text>
<text x="120.9" y="175.4">HD_D1</text>
<text x="151.3" y="175.4">HD_D3</text>
<text x="151.3" y="178.9">HD_D4</text>
<text x="172.6" y="176.8">5</text>
<text x="177.1" y="174.7">HD_D3</text>
<text x="177.1" y="178.2">HD_D4</text>
<text x="204.4" y="178.2">FD_DRIVE_A</text>
<text x="208.5" y="174.7">FD_INDEX</text>
<text x="227.5" y="176.8">25</text>
<text x="354" y="176.8">12</text>
<text x="360.5" y="174.7">/MOTEA</text>
<text x="360.5" y="178.2">/DRVSB</text>
<text x="383.6" y="174.7">GND</text>
<text x="383.6" y="178.2">GND</text>
<text x="393.3" y="176.8">11</text>
<text x="17.5" y="185.9">VDD</text>
<text x="57.7" y="185.9">SD_CS3</text>
<text x="57.7" y="182.4">SD_CS4</text>
<text x="85.4" y="181.7">PA1</text>
<text x="85.4" y="185.2">PA2</text>
<text x="99" y="181.7">PB7</text>
<text x="99" y="185.2">PB6</text>
<text x="120.9" y="185.9">HD_A1</text>
<text x="120.9" y="182.4">HD_CS</text>
<text x="151.3" y="182.4">HD_D5</text>
<text x="151.3" y="185.9">HD_D6</text>
<text x="172.6" y="180.3">6</text>
<text x="172.6" y="183.8">7</text>
<text x="177.1" y="181.7">HD_D5</text>
<text x="177.1" y="185.2">HD_D6</text>
<text x="204.4" y="181.7">FD_DRIVE_B</text>
<text x="217.8" y="185.2">GND</text>
<text x="227.5" y="180.3">26</text>
<text x="227.5" y="183.8">27</text>
<text x="240.4" y="185.9">GND</text>
<text x="354" y="180.3">14</text>
<text x="354" y="183.8">16</text>
<text x="360.5" y="181.7">/DRVSA</text>
<text x="360.5" y="185.2">/MOTEB</text>
<text x="383.6" y="181.7">GND</text>
<text x="383.6" y="185.2">GND</text>
<text x="393.3" y="180.3">13</text>
<text x="393.3" y="183.8">15</text>
<text x="57.7" y="189.5">SD_CS2</text>
<text x="85.4" y="188.8">PA3</text>
<text x="99" y="188.8">PB5</text>
<text x="120.5" y="189.5">VDD</text>
<text x="151.3" y="189.5">HD_D7</text>
<text x="172.6" y="187.4">8</text>
<text x="172.6" y="190.9">9</text>
<text x="177.1" y="188.8">HD_D7</text>
<text x="207" y="188.8">FD_MOTOR</text>
<text x="227.5" y="187.4">28</text>
<text x="227.5" y="190.9">29</text>
<text x="354" y="187.4">18</text>
<text x="354" y="190.9">20</text>
<text x="360.5" y="188.8">/DIR</text>
<text x="383.6" y="188.8">GND</text>
<text x="393.3" y="187.4">17</text>
<text x="393.3" y="190.9">19</text>
<text x="57.7" y="193">SD_CS1</text>
<text x="57.7" y="196.5">SD_CLK</text>
<text x="85.4" y="192.3">PA4</text>
<text x="85.4" y="195.8">PA5</text>
<text x="99" y="192.3">PB4</text>
<text x="99" y="195.8">PB3</text>
<text x="120.5" y="196.5">SD_WP3</text>
<text x="120.5" y="193">SD_WP4</text>
<text x="149.8" y="196.5">HD_IRQ</text>
<text x="151" y="193">HD_CS</text>
<text x="170.6" y="194.4">10</text>
<text x="170.6" y="197.9">11</text>
<text x="177.1" y="192.3">HD_CS</text>
<text x="177.1" y="195.8">HD_IRQ</text>
<text x="210.7" y="195.8">FD_STEP</text>
<text x="212.8" y="192.3">FD_DIR</text>
<text x="227.5" y="194.4">30</text>
<text x="227.5" y="197.9">31</text>
<text x="354" y="194.4">22</text>
<text x="354" y="197.9">24</text>
<text x="360.5" y="192.3">/STEP</text>
<text x="360.5" y="195.8">/WDATE</text>
<text x="383.6" y="192.3">GND</text>
<text x="383.6" y="195.8">GND</text>
<text x="393.3" y="194.4">21</text>
<text x="393.3" y="197.9">23</text>
<text x="9.9" y="200.1">SD_MISO</text>
<text x="55.7" y="203.6">SD_MOSI</text>
<text x="85.4" y="199.4">PA6</text>
<text x="85.4" y="202.9">PA7</text>
<text x="97" y="199.4">PA15</text>
<text x="97" y="202.9">PA12</text>
<text x="121" y="203.6">HD_ACK</text>
<text x="121.1" y="200.1">HD_RESET</text>
<text x="144.8" y="203.6">HD_RESET</text>
<text x="154.7" y="200.1">GND</text>
<text x="170.6" y="201.5">12</text>
<text x="177.1" y="199.4">GND</text>
<text x="177.1" y="202.9">HD_RESET</text>
<text x="208.1" y="199.4">FD_WRITE</text>
<text x="210.2" y="202.9">FD_GATE</text>
<text x="227.5" y="201.5">32</text>
<text x="354" y="201.5">26</text>
<text x="360.5" y="199.4">/WGATE</text>
<text x="360.5" y="202.9">/TRK00</text>
<text x="383.6" y="199.4">GND</text>
<text x="383.6" y="202.9">GND</text>
<text x="393.3" y="201.5">25</text>
<text x="57" y="207.1">SD_WP1</text>
<text x="85.4" y="206.4">PB0</text>
<text x="85.4" y="209.9">PB1</text>
<text x="97" y="206.4">PA11</text>
<text x="97" y="209.9">PA10</text>
<text x="121" y="207.1">HD_DRQ</text>
<text x="154.7" y="207.1">GND</text>
<text x="170.6" y="205">13</text>
<text x="170.6" y="208.5">14</text>
<text x="177.1" y="206.4">GND</text>
<text x="177.1" y="209.9">HD_ACK</text>
<text x="206" y="206.4">FD_TRACK0</text>
<text x="213.7" y="209.9">FD_WP</text>
<text x="227.5" y="205">33</text>
<text x="227.5" y="208.5">34</text>
<text x="354" y="205">28</text>
<text x="354" y="208.5">30</text>
<text x="360.5" y="206.4">/WPT</text>
<text x="360.5" y="209.9">/RDATA</text>
<text x="383.6" y="206.4">GND</text>
<text x="383.6" y="209.9">GND</text>
<text x="393.3" y="205">27</text>
<text x="393.3" y="208.5">29</text>
<text x="57" y="210.6">SD_WP2</text>
<text x="59.2" y="214.2">HD_D2</text>
<text x="85.4" y="213.5">PB10</text>
<text x="99" y="213.5">PA9</text>
<text x="120.5" y="210.6">RX</text>
<text x="120.5" y="214.2">TX</text>
<text x="148.9" y="210.6">HD_ACK</text>
<text x="154.7" y="214.2">GND</text>
<text x="170.6" y="212.1">15</text>
<text x="170.6" y="215.6">16</text>
<text x="177.1" y="213.5">GND</text>
<text x="354" y="212.1">32</text>
<text x="354" y="215.6">34</text>
<text x="360.5" y="213.5">/SIDE1</text>
<text x="383.6" y="213.5">GND</text>
<text x="393.3" y="212.1">31</text>
<text x="393.3" y="215.6">33</text>
<text x="59.2" y="217.7">HD_D3</text>
<text x="85.4" y="217">PB11</text>
<text x="85.4" y="220.5">RST</text>
<text x="97" y="220.5">PB15</text>
<text x="99" y="217">PA8</text>
<text x="120.9" y="221.2">HD_D7</text>
<text x="120.9" y="217.7">HD_IRQ</text>
<text x="151.5" y="217.7">HD_A1</text>
<text x="154.7" y="221.2">GND</text>
<text x="170.6" y="219.1">17</text>
<text x="177.1" y="217">HD_A1</text>
<text x="177.1" y="220.5">GND</text>
<text x="360.5" y="217">/DSKCHG</text>
<text x="383.6" y="217">GND</text>
<text x="63.3" y="224.8">VDD</text>
<text x="85.4" y="224">3V3</text>
<text x="85.4" y="227.6">GND</text>
<text x="97" y="224">PB14</text>
<text x="97" y="227.6">PB13</text>
<text x="120.9" y="224.8">HD_D6</text>
<text x="170.6" y="222.6">18</text>
<text x="170.6" y="226.2">19</text>
<text x="177.1" y="224">HD_RW</text>
<text x="177.1" y="227.6">HD_DRQ</text>
<text x="85.4" y="231.1">GND</text>
<text x="97" y="231.1">PB12</text>
<text x="120.9" y="231.8">HD_D4</text>
<text x="120.9" y="228.3">HD_D5</text>
<text x="148.3" y="228.3">HD_DRQ</text>
</g>
<g font-size="3.2" fill="#8d2323">
<text x="283.4" y="173.2">1</text>
<text x="300.2" y="176.8">2</text>
<text x="283.4" y="180.3">3</text>
<text x="283.4" y="183.8">4</text>
<text x="283.4" y="190.9">6</text>
<text x="300.2" y="187.4">5</text>
</g>
</svg>
